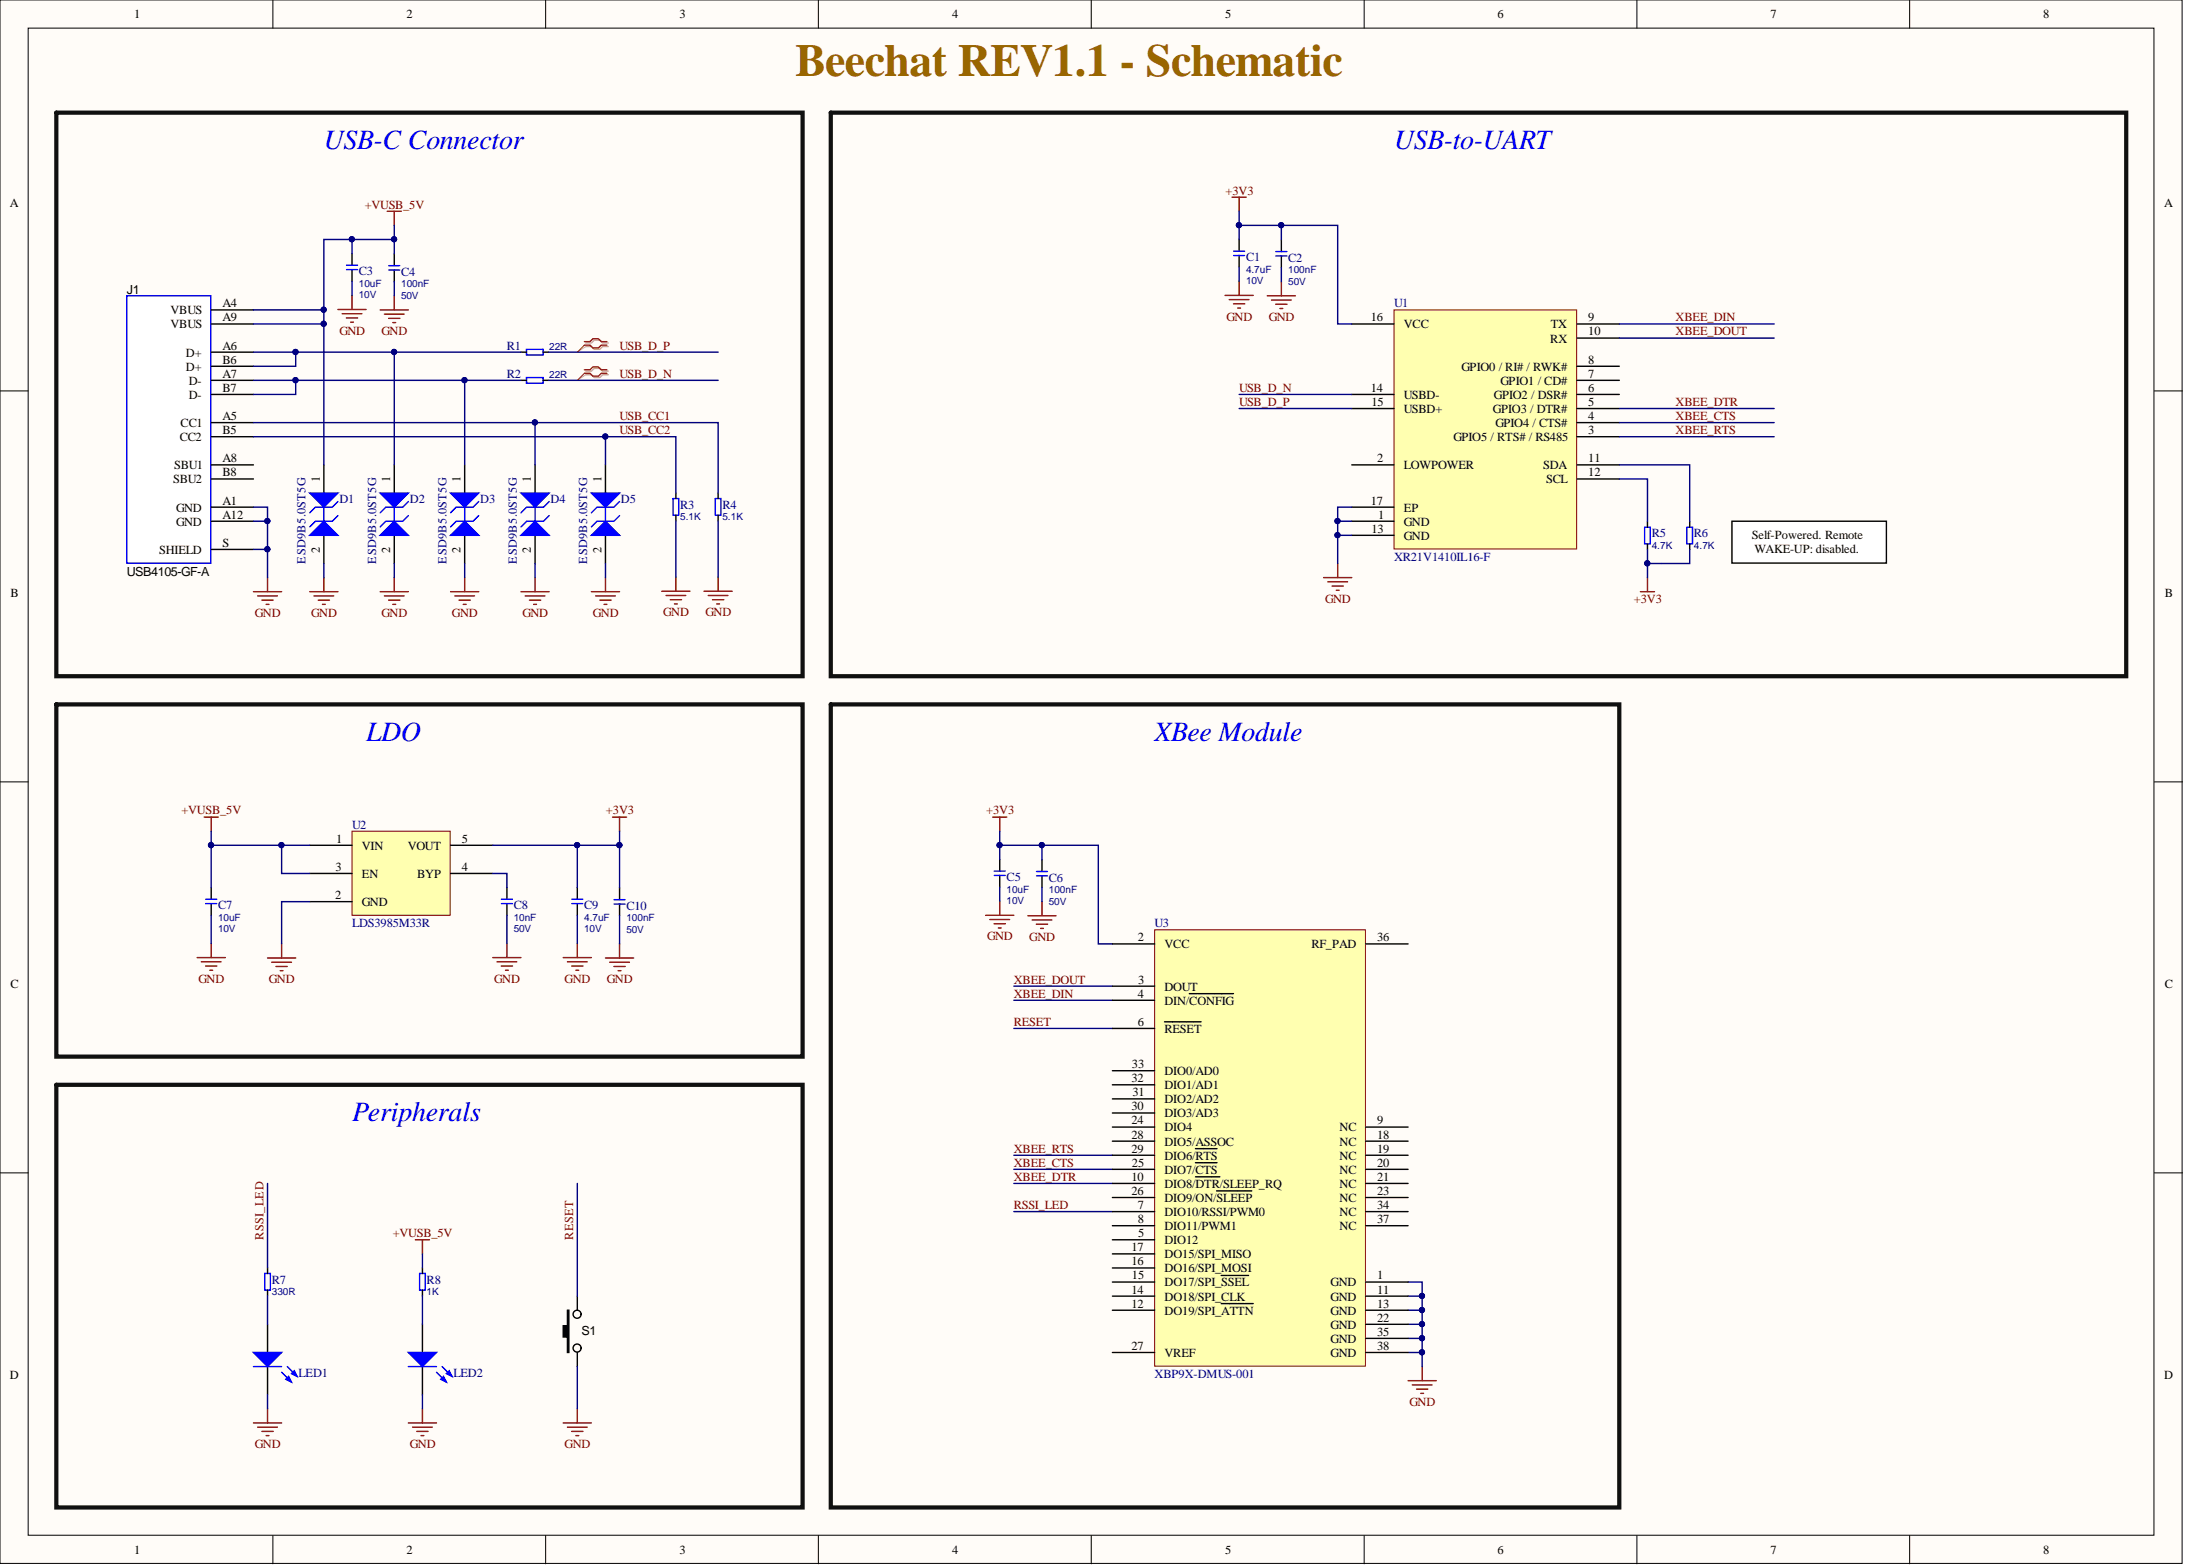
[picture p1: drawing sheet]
<svg xmlns="http://www.w3.org/2000/svg" width="393mm" height="282mm" viewBox="0 0 393 282" stroke-linecap="round" stroke-linejoin="round" font-family="sans-serif">
<g fill="#fffcf8" stroke="#000" stroke-width=".18">
<path d="M0 0h392.8v281.4h-392.8z"/>
<path d="M5.1 5.1h382.7v271.2h-382.7z"/>
</g>
<g fill="none" stroke="#000" stroke-width=".18">
<path d="M49.1 0v5.1M98.2 0v5.1M147.3 0v5.1M196.5 0v5.1M245.6 0v5.1M294.7 0v5.1M343.8 0v5.1M0 70.4h5.1M387.8 70.4h5.1M0 140.7h5.1M387.8 140.7h5.1M0 211.1h5.1"/>
<path d="M387.8 211.1h5.1M49.1 276.4v5.1M98.2 276.4v5.1M147.3 276.4v5.1M196.5 276.4v5.1M245.6 276.4v5.1M294.7 276.4v5.1M343.8 276.4v5.1"/>
</g>
<path d="M22.8 53.2h15.1v48.2h-15.1z" fill="#fff" stroke="#00f" stroke-width=".25"/>
<g fill="none" stroke="#000" stroke-width=".25">
<path d="M38 55.8h7.6M38 58.3h7.6M38 76.1h7.6M38 63.4h7.6M38 68.5h7.6M38 78.6h7.6M38 65.9h7.6M38 71h7.6M38 91.3h7.6M38 83.7h7.6M38 93.8h7.6M38 86.2h7.6"/>
<path d="M38 98.9h7.6M58.3 83.7v5M58.3 96.4v5"/>
</g>
<path d="M55.8 88.7h5l-2.5 2.6z" fill="#00f"/>
<path d="M55.8 88.7h5l-2.5 2.6z" fill="none" stroke="#00f" stroke-width=".25"/>
<path d="M58.3 93.8l2.5 2.6h-5z" fill="#00f"/>
<path d="M58.3 93.8l2.5 2.6h-5zM58.3 91.3v2.5M60.8 90.3l-1 1h-3l-1 1M60.8 92.8l-1 1h-3l-1 1" fill="none" stroke="#00f" stroke-width=".25"/>
<path d="M55.8 106.5h5M56.5 107.3h3.6M57.3 108h2M58 108.8h.6M58.3 104v2.5" fill="none" stroke="#800000" stroke-width=".25"/>
<path d="M71 83.7v5M71 96.4v5" fill="none" stroke="#000" stroke-width=".25"/>
<path d="M68.4 88.7h5.1l-2.5 2.6z" fill="#00f"/>
<path d="M68.4 88.7h5.1l-2.5 2.6z" fill="none" stroke="#00f" stroke-width=".25"/>
<path d="M71 93.8l2.5 2.6h-5.1z" fill="#00f"/>
<path d="M71 93.8l2.5 2.6h-5.1zM71 91.3v2.5M73.5 90.3l-1 1h-3l-1.1 1M73.5 92.8l-1 1h-3l-1.1 1" fill="none" stroke="#00f" stroke-width=".25"/>
<path d="M68.4 106.5h5.1M69.2 107.3h3.6M70 108h2M70.7 108.8h.5M71 104v2.5" fill="none" stroke="#800000" stroke-width=".25"/>
<path d="M83.7 83.7v5M83.7 96.4v5" fill="none" stroke="#000" stroke-width=".25"/>
<path d="M81.1 88.7h5.1l-2.5 2.6z" fill="#00f"/>
<path d="M81.1 88.7h5.1l-2.5 2.6z" fill="none" stroke="#00f" stroke-width=".25"/>
<path d="M83.7 93.8l2.5 2.6h-5.1z" fill="#00f"/>
<path d="M83.7 93.8l2.5 2.6h-5.1zM83.7 91.3v2.5M86.2 90.3l-1 1h-3.1l-1 1M86.2 92.8l-1 1h-3.1l-1 1" fill="none" stroke="#00f" stroke-width=".25"/>
<path d="M81.1 106.5h5.1M81.9 107.3h3.5M82.6 108h2.1M83.4 108.8h.5M83.7 104v2.5" fill="none" stroke="#800000" stroke-width=".25"/>
<path d="M96.3 83.7v5M96.3 96.4v5" fill="none" stroke="#000" stroke-width=".25"/>
<path d="M93.8 88.7h5.1l-2.6 2.6z" fill="#00f"/>
<path d="M93.8 88.7h5.1l-2.6 2.6z" fill="none" stroke="#00f" stroke-width=".25"/>
<path d="M96.3 93.8l2.6 2.6h-5.1z" fill="#00f"/>
<path d="M96.3 93.8l2.6 2.6h-5.1zM96.3 91.3v2.5M98.9 90.3l-1.1 1h-3l-1 1M98.9 92.8l-1.1 1h-3l-1 1" fill="none" stroke="#00f" stroke-width=".25"/>
<path d="M93.8 106.5h5.1M94.6 107.3h3.5M95.3 108h2M96.1 108.8h.5M96.3 104v2.5" fill="none" stroke="#800000" stroke-width=".25"/>
<path d="M109 83.7v5M109 96.4v5" fill="none" stroke="#000" stroke-width=".25"/>
<path d="M106.5 88.7h5l-2.5 2.6z" fill="#00f"/>
<path d="M106.5 88.7h5l-2.5 2.6z" fill="none" stroke="#00f" stroke-width=".25"/>
<path d="M109 93.8l2.5 2.6h-5z" fill="#00f"/>
<path d="M62.4 48.5h2M62.4 47.7h2M109 93.8l2.5 2.6h-5zM109 91.3v2.5M111.5 90.3l-1 1h-3l-1 1M111.5 92.8l-1 1h-3l-1 1M121.2 89.7h1v3h-1zM128.8 89.7h1v3h-1z" fill="none" stroke="#00f" stroke-width=".25"/>
<g fill="none" stroke="#800000" stroke-width=".25">
<path d="M69.7 38h2.5M71 38v2.6M60.8 55.7h5.1M61.6 56.5h3.5M62.4 57.2h2M63.1 58h.5M63.4 53.2v2.5M45.6 106.5h5.1M46.4 107.3h3.5M47.1 108h2.1M47.9 108.8h.5M48.2 104v2.5"/>
<path d="M106.5 106.5h5M107.2 107.3h3.6M108 108h2M108.7 108.8h.6M109 104v2.5M119.1 106.4h5.1M119.9 107.2h3.5M120.7 107.9h2M121.4 108.7h.5M121.7 103.9v2.5M126.7 106.4h5.1M127.5 107.2h3.6"/>
<path d="M128.3 107.9h2M129 108.7h.5M129.3 103.9v2.5"/>
</g>
<path d="M63.4 45.6v2.1M63.4 48.5v2.1M121.7 88.7v1M121.7 92.7v1M129.3 88.7v1M129.3 92.7v1" fill="none" stroke="#000" stroke-width=".25"/>
<path d="M63.4 149.6h17.6v15.2h-17.6z" fill="#ffffb0" stroke="#800000" stroke-width=".18"/>
<g fill="none" stroke="#000" stroke-width=".25">
<path d="M223.1 43.1v2.1M223.1 46v2.1M93.8 63.4h1M93.8 68.5h1M97.8 63.4h1M97.8 68.5h1M38 159.8v2.1M55.8 152.1h7.6M55.8 157.2h7.6M81.1 152.1h7.6M81.1 157.2h7.6M91.3 159.8v2.1"/>
<path d="M103.9 159.8v2.1M180 154.7v2.1M180 157.6v2.1M38 162.6v2.2M55.8 162.3h7.6M91.3 162.6v2.2M103.9 162.6v2.2M48.2 228.2v1M48.2 232.2v1M48.2 238.4v5M48.2 246v5"/>
</g>
<path d="M10.1 20.3h134.4v101.4h-134.4zM149.6 20.3h233.2v101.4h-233.2zM10.1 126.8h134.4v63.4h-134.4zM149.6 126.8h141.9v144.5h-141.9zM10.1 195.3h134.4v76h-134.4z" fill="none" stroke="#101010" stroke-width=".76"/>
<g fill="none" stroke="#00f" stroke-width=".25">
<path d="M222.1 46h2M222.1 45.2h2M94.8 62.9h3v1h-3zM94.8 68h3v1h-3zM179 157.6h2M179 156.8h2M37 162.6h2M37 161.9h2M90.3 162.6h1.9M90.3 161.9h1.9M102.9 162.6h2M102.9 161.9h2"/>
<path d="M47.7 229.2h1v3h-1z"/>
</g>
<g fill="none" stroke="#800000" stroke-width=".25">
<path d="M221.8 35.5h2.5M223.1 35.5v2.5M220.5 53.2h5.1M221.3 53.9h3.5M222.1 54.7h2M222.8 55.5h.5M223.1 50.6v2.6M36.8 147.1h2.5M38 147.1v2.5M110.3 147.1h2.5M111.5 147.1v2.5M178.7 147.1h2.5"/>
<path d="M180 147.1v2.5M35.5 172.4h5.1M36.2 173.1h3.6M37 173.9h2M37.8 174.6h.5M38 169.8v2.6M48.2 172.4h5M48.9 173.2h3.6M49.7 174h2M50.4 174.7h.6M50.7 169.9v2.5M88.7 172.4h5.1"/>
<path d="M89.5 173.1h3.5M90.2 173.9h2.1M91 174.6h.5M91.3 169.8v2.6M101.4 172.4h5.1M102.2 173.1h3.5M102.9 173.9h2M103.7 174.6h.5M103.9 169.8v2.6M177.4 164.8h5.1M178.2 165.5h3.5M179 166.3h2"/>
<path d="M179.7 167h.5M180 162.2v2.6M253.5 248.5h5.1M254.2 249.3h3.6M255 250h2M255.8 250.8h.5M256 246v2.5"/>
</g>
<path d="M105.5 61.7h1l.5-.5h1l.5 .5h1M105.5 62.4h1l.5 .5h1l.5-.5h1M105.5 66.8h1l.5-.5h1l.5 .5h1M105.5 67.4h1l.5 .6h1l.5-.6h1" fill="none" stroke="#d0a19e" stroke-width=".25"/>
<path d="M105.5 62.4l-1.6 1M105.5 67.4l-1.6 1.1" fill="none" stroke="#d0a19e" stroke-width=".18"/>
<path d="M105.2 61.5h1l.5-.5h1l.5 .5h1.1M105.2 62.1h1l.5 .5h1l.5-.5h1.1M105.2 66.6h1l.5-.5h1l.5 .5h1.1M105.2 67.2h1l.5 .5h1l.5-.5h1.1" fill="none" stroke="#f00" stroke-width=".25"/>
<path d="M105.2 62.1l-1.3 1.3M105.2 67.2l-1.3 1.3" fill="none" stroke="#f00" stroke-width=".18"/>
<path d="M45.6 243.4h5.1l-2.5 2.6z" fill="#00f"/>
<path d="M45.6 243.4h5.1l-2.5 2.6zM50.7 247l1.8 1.8" fill="none" stroke="#00f" stroke-width=".25"/>
<path d="M52 247.8l.5 1-1-.5z" fill="#00f"/>
<path d="M45.6 246h5.1M51.7 246l1.8 1.8M52 247.8l.5 1-1-.5z" fill="none" stroke="#00f" stroke-width=".25"/>
<path d="M53 246.7l.5 1.1-1-.6z" fill="#00f"/>
<path d="M75.5 229.2h1.1v3h-1.1zM53 246.7l.5 1.1-1-.6z" fill="none" stroke="#00f" stroke-width=".25"/>
<path d="M45.6 256.1h5.1M46.4 256.9h3.5M47.1 257.6h2.1M47.9 258.4h.5M48.2 253.6v2.5" fill="none" stroke="#800000" stroke-width=".25"/>
<path d="M76 228.2v1M76 232.2v1M76 238.4v5M76 246v5" fill="none" stroke="#000" stroke-width=".25"/>
<path d="M73.5 243.4h5.1l-2.6 2.6z" fill="#00f"/>
<path d="M73.5 243.4h5.1l-2.6 2.6zM78.6 247l1.8 1.8" fill="none" stroke="#00f" stroke-width=".25"/>
<path d="M79.8 247.8l.6 1-1.1-.5z" fill="#00f"/>
<path d="M73.5 246h5.1M79.6 246l1.8 1.8M79.8 247.8l.6 1-1.1-.5z" fill="none" stroke="#00f" stroke-width=".25"/>
<path d="M80.9 246.7l.5 1.1-1-.6z" fill="#00f"/>
<path d="M70 48.6h2M70 47.8h2M229.7 46.1h2M229.7 45.3h2M186.6 157.6h2M186.6 156.9h2M110.5 162.7h2M110.5 161.9h2M80.9 246.7l.5 1.1-1-.6z" fill="none" stroke="#00f" stroke-width=".25"/>
<g fill="none" stroke="#800000" stroke-width=".25">
<path d="M68.4 55.8h5.1M69.2 56.5h3.6M70 57.3h2M70.7 58.1h.5M71 53.2v2.6M228.1 53.2h5.1M228.9 54h3.5M229.7 54.8h2M230.4 55.5h.5M230.7 50.7v2.5M109 172.4h5.1M109.8 173.2h3.5"/>
<path d="M110.5 174h2M111.3 174.7h.5M111.5 169.9v2.5M185 164.8h5.1M185.8 165.6h3.6M186.6 166.3h2M187.3 167.1h.5M187.6 162.3v2.5M74.8 223.2h2.5M76 223.2v2.5M73.5 256.1h5.1M74.3 256.9h3.5"/>
<path d="M75 257.6h2.1M75.8 258.4h.5M76 253.6v2.5M101.4 256.1h5.1M102.2 256.9h3.5M102.9 257.6h2M103.7 258.4h.5M103.9 253.6v2.5"/>
</g>
<g fill="none" stroke="#000" stroke-width=".25">
<path d="M71 45.7v2.1M71 48.6v2.1M230.7 43.2v2.1M230.7 46.1v2.1M111.5 159.8v2.1M187.6 154.8v2.1M187.6 157.6v2.2M111.5 162.7v2.1M102.2 235.8h.2v7.6h-.2v-2.7h-.8v-2.1h.8zM103.9 233.3v2.5M103.9 243.4v2.6"/>
<circle cx="103.9" cy="236.6" r=".72"/>
<circle cx="103.9" cy="242.6" r=".72"/>
</g>
<path d="M102.2 235.8h.2v7.6h-.2v-2.7h-.8v-2.1h.8z" fill-rule="evenodd" fill="#000"/>
<path d="M251 55.8h32.8v43h-32.8z" fill="#ffffb0" stroke="#800000" stroke-width=".18"/>
<g fill="none" stroke="#000" stroke-width=".25">
<path d="M243.3 58.3h7.7M283.9 58.3h7.6M243.3 73.5h7.7M243.3 71h7.7M283.9 78.6h7.6M283.9 76.1h7.6M283.9 73.5h7.6M283.9 71h7.6M283.9 68.5h7.6M283.9 65.9h7.6M283.9 60.9h7.6M243.3 93.8h7.7"/>
<path d="M243.3 83.7h7.7M243.3 96.4h7.7M243.3 91.3h7.7M283.9 83.7h7.6M283.9 86.2h7.6M296.6 93.9v1M296.6 97.9v1M304.2 93.9v1M304.2 97.9v1"/>
</g>
<path d="M238.3 104h5M239 104.7h3.6M239.8 105.5h2M240.6 106.2h.5M240.8 101.4v2.6M295.3 106.5h2.5M296.6 104v2.5" fill="none" stroke="#800000" stroke-width=".25"/>
<path d="M296.1 94.9h1v3h-1zM303.7 94.9h1v3h-1z" fill="none" stroke="#00f" stroke-width=".25"/>
<g fill="none" stroke="#000080" stroke-width=".25">
<path d="M223.1 38v2.6M58.3 55.8v2.5h-12.7M58.3 58.3v25.4M63.4 43.1h7.6v2.6M63.4 45.6v-2.5h-5.1v12.7h-12.7M63.4 50.6v2.6M71 40.6v2.5M71 50.7v2.5M223.1 43.1v-2.5h7.6v2.6M223.1 48.1v2.5M230.7 40.6h10.1v17.7h2.5M230.7 48.2v2.5"/>
<path d="M291.5 58.3h27.9M45.6 78.6h63.4v5.1M45.6 76.1h50.7v7.6M45.6 68.5h38.1v15.2M45.6 63.4h25.4v20.3M53.2 68.5v2.5h-7.6M53.2 63.4v2.5h-7.6M71 63.4h22.8M83.7 68.5h10.1M96.3 76.1h33v12.6M98.8 68.5h30.5M98.8 63.4h30.5"/>
<path d="M109 78.6h12.7v10.1M223.1 71h20.2M223.1 73.5h20.2M291.5 73.5h27.9M291.5 60.9h27.9M291.5 76.1h27.9M291.5 78.6h27.9M45.6 91.3h2.6v2.5M45.6 98.9h2.6v5.1M45.6 93.8h2.6v5.1M121.7 93.7v10.2M129.3 93.7v10.2"/>
<path d="M243.3 96.4h-2.5v5M243.3 93.8h-2.5v2.6M243.3 91.3h-2.5v2.5M291.5 86.2h5.1v7.7M291.5 83.7h12.7v10.2M296.6 98.9v2.5M304.2 98.9v2.5h-7.6v2.6M58.3 101.4v2.6M71 101.4v2.6M83.7 101.4v2.6M96.3 101.4v2.6M109 101.4v2.6"/>
<path d="M38 149.6v2.5M50.7 152.1v5.1h5.1M55.8 152.1h-17.8v7.7M88.7 157.2h2.6v2.6M88.7 152.1h22.8v7.7M103.9 152.1v7.7M111.5 149.6v2.5M180 149.6v2.5h7.6M180 152.1v2.6M180 159.7v2.5M187.6 154.8v-2.7h10.1v17.8h2.6M187.6 159.8v2.5"/>
<path d="M38 164.8v5M55.8 162.3h-5.1v7.6M91.3 164.8v5M103.9 164.8v5M111.5 164.8v5.1M182.5 177.5h17.8M182.5 180h17.8M182.5 185.1h17.8M48.2 213v15.2M103.9 213v20.3M182.5 207.9h17.8M182.5 210.5h17.8"/>
<path d="M182.5 213h17.8M182.5 218.1h17.8M48.2 233.2v5.2M76 225.7v2.5M76 233.2v5.2M253.5 238.4h2.5v2.5M253.5 235.8h2.5v2.6M253.5 233.3h2.5v2.5M253.5 230.8h2.5v2.5M48.2 251v2.6M76 251v2.6M103.9 246v7.6"/>
<path d="M253.5 243.4h2.5v2.6M253.5 240.9h2.5v2.5"/>
</g>
<g fill="#000080" stroke="#000080" stroke-width=".18">
<circle cx="48.1" cy="93.8" r=".47"/>
<circle cx="48.1" cy="98.9" r=".47"/>
<circle cx="53.2" cy="68.4" r=".47"/>
<circle cx="53.2" cy="63.4" r=".47"/>
<circle cx="58.3" cy="58.3" r=".47"/>
<circle cx="58.3" cy="55.7" r=".47"/>
<circle cx="109" cy="78.6" r=".47"/>
<circle cx="96.3" cy="76" r=".47"/>
<circle cx="70.9" cy="43.1" r=".47"/>
<circle cx="63.3" cy="43.1" r=".47"/>
<circle cx="83.6" cy="68.4" r=".47"/>
<circle cx="103.9" cy="152.1" r=".47"/>
<circle cx="38" cy="152.1" r=".47"/>
<circle cx="111.5" cy="152.1" r=".47"/>
<circle cx="50.7" cy="152.1" r=".47"/>
<circle cx="256" cy="243.4" r=".47"/>
<circle cx="256" cy="240.9" r=".47"/>
<circle cx="256" cy="238.3" r=".47"/>
<circle cx="256" cy="235.8" r=".47"/>
<circle cx="256" cy="233.3" r=".47"/>
<circle cx="70.9" cy="63.4" r=".47"/>
<circle cx="179.9" cy="152.1" r=".47"/>
<circle cx="187.5" cy="152.1" r=".47"/>
<circle cx="223" cy="40.5" r=".47"/>
<circle cx="230.6" cy="40.5" r=".47"/>
<circle cx="240.8" cy="96.3" r=".47"/>
<circle cx="240.8" cy="93.8" r=".47"/>
<circle cx="296.5" cy="101.4" r=".47"/>
</g>
<path d="M311.8 93.8h27.8v7.6h-27.8z" fill="#fff" stroke="#000" stroke-width=".25"/>
<path d="M207.9 167.4h37.9v78.5h-37.9z" fill="#ffffb0" stroke="#800000" stroke-width=".18"/>
<g fill="none" stroke="#000" stroke-width=".25">
<path d="M200.3 169.9h7.6M200.3 177.5h7.6M214.1 178.9h1.3M215.6 178.9h1.5M217.2 178.9h1.5M218.8 178.9h1.7M220.6 178.9h1.5M245.9 169.9h7.6M200.3 180h7.6M200.3 185.1h7.6M200.3 197.8h7.6M200.3 195.3h7.6"/>
<path d="M200.3 192.7h7.6M209.6 183.9h2.7M212.4 183.9h1.1M213.6 183.9h1.3M215 183.9h1.2M200.3 218.1h7.6M200.3 202.9h7.6M200.3 213h7.6M200.3 205.4h7.6M200.3 207.9h7.6M200.3 210.5h7.6M200.3 215.5h7.6"/>
<path d="M200.3 200.3h7.6M215.2 211.8h1.5M215.2 209.3h1.4M215.2 206.7h2.7M216.7 209.3h1.2M216.8 211.8h1.3M218 209.3h1.1M218 206.7h1.1M218.2 211.8h1.4M219 214.4h1.1M220.2 214.4h1.2M221.5 214.4h1.2"/>
<path d="M222.8 214.4h1.3M224.2 214.4h1.1M245.9 218.1h7.6M245.9 202.9h7.6M245.9 213h7.6M245.9 205.4h7.6M245.9 207.9h7.6M245.9 210.5h7.6M245.9 215.5h7.6M200.3 230.8h7.6M200.3 223.2h7.6M200.3 220.6h7.6"/>
<path d="M200.3 233.3h7.6M200.3 235.8h7.6M200.3 228.2h7.6M200.3 225.7h7.6M219.8 234.6h2.9M219.8 229.6h1.1M221 229.6h1.1M222.2 229.6h1.3M222.7 234.6h1.3M223.6 229.6h1.2M224.1 234.6h1.5M245.9 230.8h7.6"/>
<path d="M245.9 220.6h7.6M245.9 233.3h7.6M245.9 235.8h7.6M245.9 238.4h7.6M200.3 243.4h7.6M245.9 243.4h7.6M245.9 240.9h7.6"/>
</g>
<text font-size="8.2" fill="#960" x="143.2" y="13.7">Beechat REV1.1 - Schematic</text>
<g font-size="5" fill="#00f">
<text x="58.3" y="26.8">USB-C Connector</text>
<text x="251" y="26.8">USB-to-UART</text>
<text x="65.9" y="133.3">LDO</text>
<text x="207.9" y="133.3">XBee Module</text>
<text x="63.4" y="201.8">Peripherals</text>
</g>
<g font-size="2.3">
<text x="22.8" y="52.9">J1</text>
<text x="22.8" y="103.6">USB4105-GF-A</text>
<text x="104.7" y="240.3">S1</text>
</g>
<g font-size="2.2">
<text x="24.2" y="3.3">1</text>
<text x="73.2" y="3.3">2</text>
<text x="122.3" y="3.3">3</text>
<text x="171.4" y="3.3">4</text>
<text x="220.6" y="3.3">5</text>
<text x="269.6" y="3.3">6</text>
<text x="318.7" y="3.3">7</text>
<text x="367.8" y="3.3">8</text>
<text x="1.8" y="37.2">A</text>
<text x="389.6" y="37.2">A</text>
<text x="30.7" y="56.6">VBUS</text>
<text x="30.7" y="59.1">VBUS</text>
<text x="40.1" y="55.3">A4</text>
<text x="40.1" y="57.8">A9</text>
<text x="246.8" y="57.8">16</text>
<text x="252.7" y="59.1">VCC</text>
<text x="279.2" y="59.1">TX</text>
<text x="285.9" y="57.8">9</text>
<text x="33.5" y="64.2">D+</text>
<text x="40.1" y="62.9">A6</text>
<text x="40.1" y="65.5">B6</text>
<text x="279.1" y="61.6">RX</text>
<text x="285.9" y="65.5">8</text>
<text x="285.9" y="60.4">10</text>
<text x="33.5" y="66.7">D+</text>
<text x="34" y="69.3">D-</text>
<text x="34" y="71.8">D-</text>
<text x="40.1" y="68">A7</text>
<text x="40.1" y="70.5">B7</text>
<text x="246.8" y="70.5">14</text>
<text x="252.7" y="71.8">USBD-</text>
<text x="263.1" y="66.7">GPIO0 / RI# / RWK#</text>
<text x="268.9" y="71.8">GPIO2 / DSR#</text>
<text x="270.1" y="69.3">GPIO1 / CD#</text>
<text x="285.9" y="70.5">6</text>
<text x="285.9" y="68">7</text>
<text x="32.5" y="76.9">CC1</text>
<text x="40.1" y="75.6">A5</text>
<text x="246.9" y="73.1">15</text>
<text x="252.7" y="74.3">USBD+</text>
<text x="268.8" y="74.3">GPIO3 / DTR#</text>
<text x="269.2" y="76.9">GPIO4 / CTS#</text>
<text x="285.9" y="75.6">4</text>
<text x="285.9" y="73.1">5</text>
<text x="32.3" y="79.4">CC2</text>
<text x="40.1" y="83.2">A8</text>
<text x="40.1" y="78.1">B5</text>
<text x="247.9" y="83.2">2</text>
<text x="261.7" y="79.4">GPIO5 / RTS# / RS485</text>
<text x="285.9" y="78.1">3</text>
<text x="285.9" y="83.2">11</text>
<text x="31.2" y="87">SBU2</text>
<text x="31.4" y="84.5">SBU1</text>
<text x="40.1" y="85.7">B8</text>
<text x="57.6" y="86.7" transform="rotate(-90 57.6 86.7)">1</text>
<text x="70.2" y="86.7" transform="rotate(-90 70.2 86.7)">1</text>
<text x="82.9" y="86.7" transform="rotate(-90 82.9 86.7)">1</text>
<text x="95.6" y="86.7" transform="rotate(-90 95.6 86.7)">1</text>
<text x="108.3" y="86.7" transform="rotate(-90 108.3 86.7)">1</text>
<text x="252.7" y="84.5">LOWPOWER</text>
<text x="277.8" y="84.5">SDA</text>
<text x="278.3" y="87">SCL</text>
<text x="285.9" y="85.7">12</text>
<text x="31.7" y="92.1">GND</text>
<text x="31.7" y="94.6">GND</text>
<text x="40.1" y="90.8">A1</text>
<text x="40.1" y="93.3">A12</text>
<text x="246.8" y="90.8">17</text>
<text x="246.9" y="95.9">13</text>
<text x="248.1" y="93.3">1</text>
<text x="252.7" y="94.6">GND</text>
<text x="252.7" y="92.1">EP</text>
<text x="28.6" y="99.7">SHIELD</text>
<text x="40.1" y="98.4">S</text>
<text x="57.6" y="99.5" transform="rotate(-90 57.6 99.5)">2</text>
<text x="70.2" y="99.5" transform="rotate(-90 70.2 99.5)">2</text>
<text x="82.9" y="99.5" transform="rotate(-90 82.9 99.5)">2</text>
<text x="95.6" y="99.5" transform="rotate(-90 95.6 99.5)">2</text>
<text x="108.3" y="99.5" transform="rotate(-90 108.3 99.5)">2</text>
<text x="252.7" y="97.2">GND</text>
<text x="315.4" y="97.1">Self-Powered. Remote</text>
<text x="315.8" y="99.5">WAKE-UP: disabled.</text>
<text x="1.9" y="107.5">B</text>
<text x="389.7" y="107.5">B</text>
<text x="60.5" y="151.7">1</text>
<text x="65.1" y="152.9">VIN</text>
<text x="73.4" y="152.9">VOUT</text>
<text x="83.1" y="151.7">5</text>
<text x="60.3" y="161.8">2</text>
<text x="60.4" y="156.7">3</text>
<text x="65.1" y="158">EN</text>
<text x="75.1" y="158">BYP</text>
<text x="83.1" y="156.7">4</text>
<text x="65.1" y="163.1">GND</text>
<text x="204.8" y="169.4">2</text>
<text x="209.6" y="170.7">VCC</text>
<text x="236.1" y="170.7">RF_PAD</text>
<text x="247.9" y="169.4">36</text>
<text x="1.9" y="177.9">C</text>
<text x="204.8" y="179.6">4</text>
<text x="204.9" y="177">3</text>
<text x="209.6" y="178.3">DOUT</text>
<text x="389.7" y="177.9">C</text>
<text x="204.8" y="184.6">6</text>
<text x="209.6" y="180.8">DIN/CONFIG</text>
<text x="209.6" y="185.9">RESET</text>
<text x="203.7" y="194.8">32</text>
<text x="203.8" y="192.3">33</text>
<text x="203.9" y="197.3">31</text>
<text x="209.6" y="196.1">DIO1/AD1</text>
<text x="209.6" y="193.5">DIO0/AD0</text>
<text x="203.7" y="202.4">24</text>
<text x="203.7" y="199.9">30</text>
<text x="209.6" y="203.7">DIO4</text>
<text x="209.6" y="201.1">DIO3/AD3</text>
<text x="209.6" y="198.6">DIO2/AD2</text>
<text x="241.2" y="203.7">NC</text>
<text x="247.9" y="202.4">9</text>
<text x="203.7" y="204.9">28</text>
<text x="203.7" y="207.5">29</text>
<text x="209.6" y="206.2">DIO5/ASSOC</text>
<text x="209.6" y="208.7">DIO6/RTS</text>
<text x="241.2" y="206.2">NC</text>
<text x="241.2" y="208.7">NC</text>
<text x="247.9" y="204.9">18</text>
<text x="247.9" y="207.5">19</text>
<text x="203.7" y="212.5">10</text>
<text x="203.7" y="215.1">26</text>
<text x="203.8" y="210">25</text>
<text x="209.6" y="213.8">DIO8/DTR/SLEEP_RQ</text>
<text x="209.6" y="211.3">DIO7/CTS</text>
<text x="241.2" y="211.3">NC</text>
<text x="241.2" y="213.8">NC</text>
<text x="247.9" y="210">20</text>
<text x="247.9" y="212.5">21</text>
<text x="247.9" y="215.1">23</text>
<text x="204.8" y="217.6">7</text>
<text x="204.8" y="220.1">8</text>
<text x="209.6" y="218.9">DIO10/RSSI/PWM0</text>
<text x="209.6" y="221.4">DIO11/PWM1</text>
<text x="209.6" y="216.3">DIO9/ON/SLEEP</text>
<text x="241.2" y="216.3">NC</text>
<text x="241.2" y="218.9">NC</text>
<text x="241.2" y="221.4">NC</text>
<text x="247.9" y="217.6">34</text>
<text x="247.9" y="220.1">37</text>
<text x="203.7" y="227.8">16</text>
<text x="203.7" y="225.2">17</text>
<text x="204.9" y="222.7">5</text>
<text x="209.6" y="223.9">DIO12</text>
<text x="209.6" y="226.5">DO15/SPI_MISO</text>
<text x="203.7" y="232.8">14</text>
<text x="203.8" y="230.3">15</text>
<text x="209.6" y="231.6">DO17/SPI_SSEL</text>
<text x="209.6" y="229">DO16/SPI_MOSI</text>
<text x="239.5" y="231.6">GND</text>
<text x="247.9" y="230.3">1</text>
<text x="247.9" y="232.8">11</text>
<text x="203.7" y="235.4">12</text>
<text x="209.6" y="236.6">DO19/SPI_ATTN</text>
<text x="209.6" y="234.1">DO18/SPI_CLK</text>
<text x="239.5" y="234.1">GND</text>
<text x="239.5" y="236.6">GND</text>
<text x="239.5" y="239.2">GND</text>
<text x="247.9" y="235.4">13</text>
<text x="247.9" y="237.9">22</text>
<text x="203.7" y="243">27</text>
<text x="209.6" y="244.2">VREF</text>
<text x="239.5" y="241.7">GND</text>
<text x="239.5" y="244.2">GND</text>
<text x="247.9" y="240.4">35</text>
<text x="247.9" y="243">38</text>
<text x="1.8" y="248.3">D</text>
<text x="389.6" y="248.3">D</text>
<text x="24.2" y="279.7">1</text>
<text x="73.2" y="279.7">2</text>
<text x="122.3" y="279.7">3</text>
<text x="171.4" y="279.7">4</text>
<text x="220.6" y="279.7">5</text>
<text x="269.6" y="279.7">6</text>
<text x="318.7" y="279.7">7</text>
<text x="367.8" y="279.7">8</text>
</g>
<g font-size="2.2" fill="#800000">
<text x="220.6" y="35">+3V3</text>
<text x="65.7" y="37.6">+VUSB_5V</text>
<text x="220.8" y="57.7">GND</text>
<text x="228.4" y="57.8">GND</text>
<text x="301.6" y="57.8">XBEE_DIN</text>
<text x="61.1" y="60.2">GND</text>
<text x="68.7" y="60.3">GND</text>
<text x="111.5" y="62.9">USB_D_P</text>
<text x="301.6" y="60.4">XBEE_DOUT</text>
<text x="111.5" y="68">USB_D_N</text>
<text x="223.1" y="70.5">USB_D_N</text>
<text x="111.5" y="75.6">USB_CC1</text>
<text x="223.1" y="73.1">USB_D_P</text>
<text x="301.6" y="75.6">XBEE_CTS</text>
<text x="301.6" y="73.1">XBEE_DTR</text>
<text x="111.5" y="78.1">USB_CC2</text>
<text x="301.6" y="78.1">XBEE_RTS</text>
<text x="45.9" y="111">GND</text>
<text x="56" y="111">GND</text>
<text x="68.7" y="111">GND</text>
<text x="81.4" y="111">GND</text>
<text x="94" y="111">GND</text>
<text x="106.7" y="111">GND</text>
<text x="119.4" y="110.9">GND</text>
<text x="127" y="110.9">GND</text>
<text x="238.5" y="108.5">GND</text>
<text x="294.1" y="108.5">+3V3</text>
<text x="32.7" y="146.6">+VUSB_5V</text>
<text x="109.1" y="146.6">+3V3</text>
<text x="177.5" y="146.6">+3V3</text>
<text x="177.7" y="169.3">GND</text>
<text x="185.3" y="169.4">GND</text>
<text x="35.7" y="176.9">GND</text>
<text x="48.4" y="177">GND</text>
<text x="89" y="176.9">GND</text>
<text x="101.6" y="176.9">GND</text>
<text x="109.3" y="177">GND</text>
<text x="182.5" y="179.6">XBEE_DIN</text>
<text x="182.5" y="177">XBEE_DOUT</text>
<text x="182.5" y="184.6">RESET</text>
<text x="182.5" y="207.5">XBEE_RTS</text>
<text x="182.5" y="210">XBEE_CTS</text>
<text x="182.5" y="212.5">XBEE_DTR</text>
<text x="182.5" y="217.6">RSSI_LED</text>
<text x="47.4" y="223.2" transform="rotate(-90 47.4 223.2)">RSSI_LED</text>
<text x="70.7" y="222.7">+VUSB_5V</text>
<text x="103.2" y="223.2" transform="rotate(-90 103.2 223.2)">RESET</text>
<text x="253.7" y="253">GND</text>
<text x="45.9" y="260.6">GND</text>
<text x="73.8" y="260.6">GND</text>
<text x="101.6" y="260.6">GND</text>
</g>
<g font-size="2.2" fill="#000080">
<text x="224.3" y="47">C1</text>
<text x="231.9" y="47.1">C2</text>
<text x="64.6" y="49.6">C3</text>
<text x="72.2" y="49.6">C4</text>
<text x="251" y="55.3">U1</text>
<text x="91.3" y="62.9">R1</text>
<text x="91.3" y="68">R2</text>
<text x="61.1" y="90.6">D1</text>
<text x="73.8" y="90.6">D2</text>
<text x="86.4" y="90.6">D3</text>
<text x="99.1" y="90.6">D4</text>
<text x="111.8" y="90.6">D5</text>
<text x="122.4" y="91.5">R3</text>
<text x="130" y="91.5">R4</text>
<text x="55" y="101.4" transform="rotate(-90 55 101.4)">ESD9B5.0ST5G</text>
<text x="67.7" y="101.4" transform="rotate(-90 67.7 101.4)">ESD9B5.0ST5G</text>
<text x="80.4" y="101.4" transform="rotate(-90 80.4 101.4)">ESD9B5.0ST5G</text>
<text x="93" y="101.4" transform="rotate(-90 93 101.4)">ESD9B5.0ST5G</text>
<text x="105.7" y="101.4" transform="rotate(-90 105.7 101.4)">ESD9B5.0ST5G</text>
<text x="251" y="101">XR21V1410IL16-F</text>
<text x="297.3" y="96.7">R5</text>
<text x="304.9" y="96.7">R6</text>
<text x="63.4" y="149.1">U2</text>
<text x="181.2" y="158.6">C5</text>
<text x="188.8" y="158.7">C6</text>
<text x="39.3" y="163.7">C7</text>
<text x="63.4" y="166.9">LDS3985M33R</text>
<text x="92.5" y="163.7">C8</text>
<text x="105.2" y="163.7">C9</text>
<text x="112.8" y="163.7">C10</text>
<text x="207.9" y="166.9">U3</text>
<text x="48.9" y="231">R7</text>
<text x="76.8" y="231">R8</text>
<text x="53.7" y="247.8">LED1</text>
<text x="81.6" y="247.8">LED2</text>
<text x="207.9" y="248">XBP9X-DMUS-001</text>
</g>
<g font-size="1.8" fill="#000080">
<text x="64.6" y="51.7">10uF</text>
<text x="64.6" y="53.7">10V</text>
<text x="72.2" y="51.7">100nF</text>
<text x="72.2" y="53.8">50V</text>
<text x="224.3" y="49.1">4.7uF</text>
<text x="224.3" y="51.1">10V</text>
<text x="231.9" y="49.2">100nF</text>
<text x="231.9" y="51.2">50V</text>
<text x="98.9" y="63">22R</text>
<text x="98.9" y="68.1">22R</text>
<text x="122.4" y="93.6">5.1K</text>
<text x="130" y="93.6">5.1K</text>
<text x="297.3" y="98.8">4.7K</text>
<text x="304.9" y="98.8">4.7K</text>
<text x="181.2" y="160.7">10uF</text>
<text x="188.8" y="160.8">100nF</text>
<text x="39.3" y="165.8">10uF</text>
<text x="39.3" y="167.8">10V</text>
<text x="92.5" y="165.8">10nF</text>
<text x="92.5" y="167.8">50V</text>
<text x="105.2" y="165.8">4.7uF</text>
<text x="105.2" y="167.8">10V</text>
<text x="112.8" y="165.8">100nF</text>
<text x="112.8" y="167.9">50V</text>
<text x="181.2" y="162.7">10V</text>
<text x="188.8" y="162.8">50V</text>
<text x="48.9" y="233.1">330R</text>
<text x="76.8" y="233.1">1K</text>
</g>
</svg>
